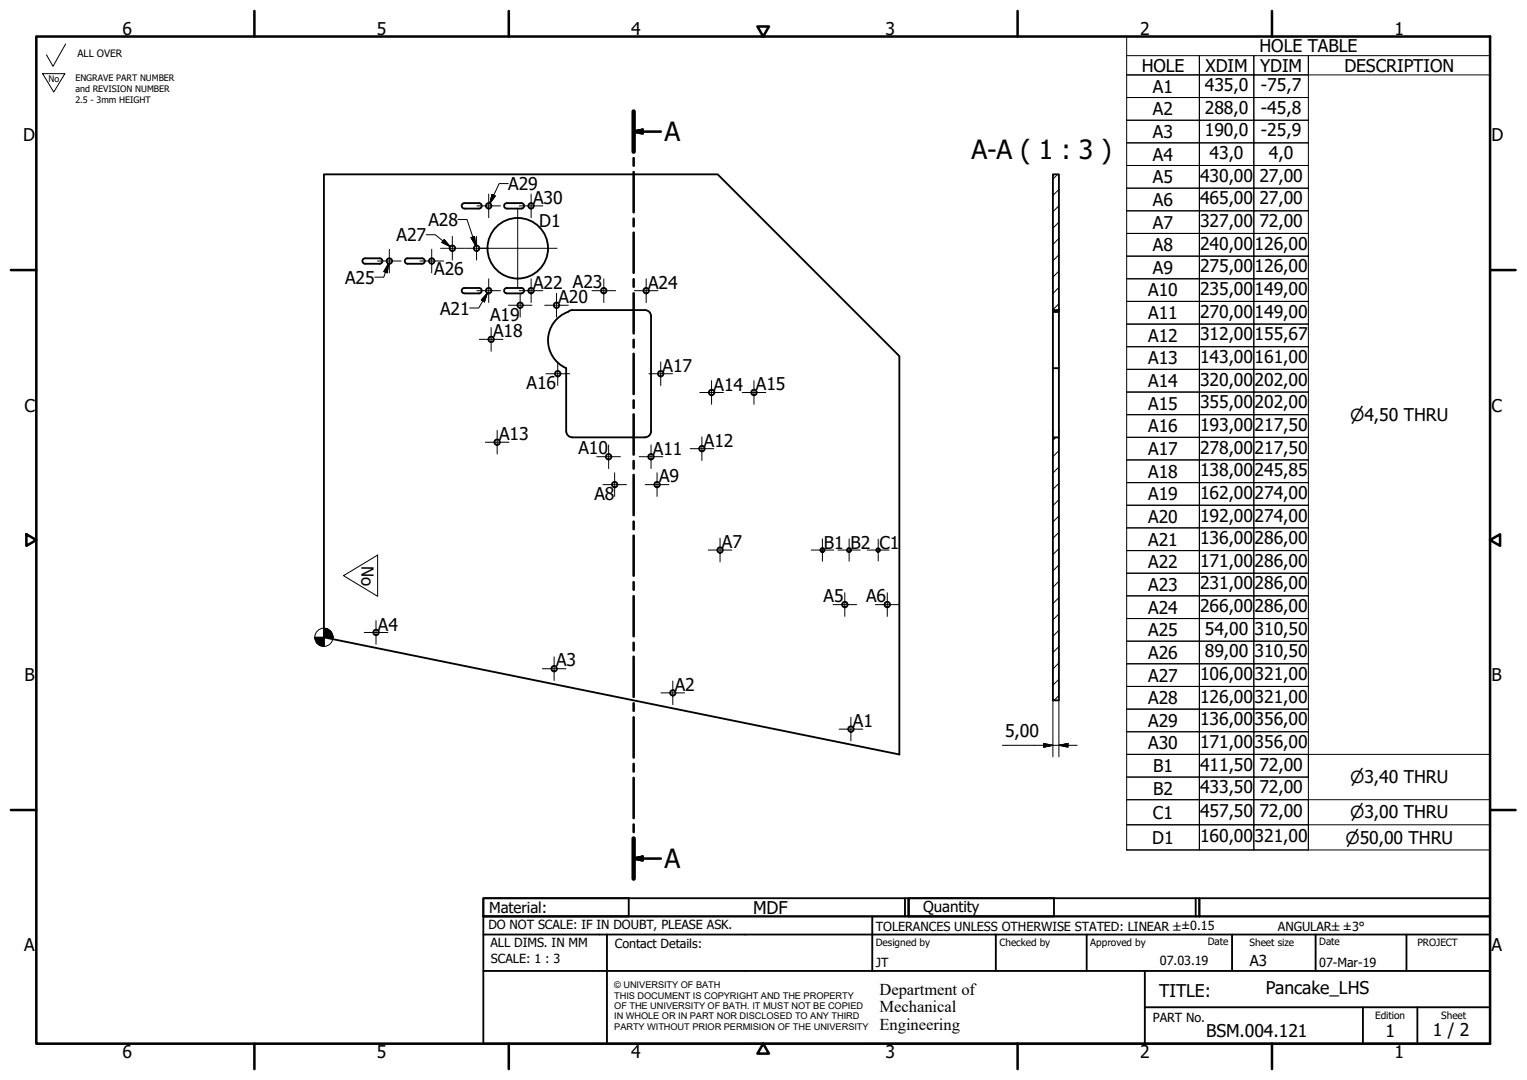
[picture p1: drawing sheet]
<svg xmlns="http://www.w3.org/2000/svg" width="420mm" height="297mm" viewBox="0 0 420 297" stroke-linecap="round" stroke-linejoin="round" font-family="sans-serif">
<!-- layer: Hatch (ISO) -->
<g fill="none" stroke="#000" stroke-width=".28">
<path d="M291 47.9l-1.3 1.4M291.4 56.6l-1.7 1.7M291.4 52.1l-1.7 1.7M291.4 79l-1.7 1.7M291.4 74.6l-1.7 1.6M291.4 70.1l-1.7 1.6M291.4 65.6l-1.7 1.6M291.4 61.1l-1.7 1.6M291.4 83.5l-1.7 1.7M290.5 120.3l-.8 .8M291.4 137.4l-1.7 1.7M291.4 132.9l-1.7 1.7"/>
<path d="M291.4 128.4l-1.7 1.7M291.4 123.9l-1.7 1.7M291.4 159.9l-1.7 1.6M291.4 155.4l-1.7 1.6M291.4 150.9l-1.7 1.7M291.4 146.4l-1.7 1.7M291.4 141.9l-1.7 1.7M291.4 177.8l-1.7 1.7M291.4 173.3l-1.7 1.7M291.4 168.9l-1.7 1.6M291.4 164.4l-1.7 1.6M291.4 191.3l-1.4 1.3"/>
<path d="M291.4 186.8l-1.7 1.7M291.4 182.3l-1.7 1.7"/>
</g>
<!-- layer: Visible (ISO) -->
<g fill="none" stroke="#000" stroke-width=".51">
<path d="M89.1 47.9h108.4l50 50v109.6l-158.4-32.2zM127.3 56.1l.5-.2h4a.75 .75 0 0 1 .7 .7 .75 .75 0 0 1-.7 .8h-4a.75 .75 0 0 1-.7-.5 .75 .75 0 0 1 .2-.8zM143.5 55.9a.75 .75 0 0 1 .7 .7 .75 .75 0 0 1-.7 .8M143.5 55.9h-4a.75 .75 0 0 0-.8 .7 .75 .75 0 0 0 .8 .8h4M289.7 47.9h1.7v37.4h-1.7zM100.5 71h4a.75 .75 0 0 1 .7 .8 .75 .75 0 0 1-.7 .7h-4M100.5 71a.75 .75 0 0 0-.8 .8 .75 .75 0 0 0 .8 .7M111.6 71.3l.5-.3h4a.75 .75 0 0 1 .8 .8 .75 .75 0 0 1-.8 .7h-4a.75 .75 0 0 1-.7-.4 .75 .75 0 0 1 .2-.8zM127.8 79.2a.75 .75 0 0 0-.8 .7 .75 .75 0 0 0 .8 .8h4a.75 .75 0 0 0 .7-.8 .75 .75 0 0 0-.7-.7M127.8 79.2h4M139.5 79.2a.75 .75 0 0 0-.8 .7 .75 .75 0 0 0 .8 .8h4M139.5 79.2h4"/>
<path d="M143.5 79.2a.75 .75 0 0 1 .7 .7 .75 .75 0 0 1-.7 .8M289.7 85.8h1.7v15.5h-1.7zM289.7 85.3v.5M291.4 85.3v.5M289.7 101.3v19M291.4 101.3v19M157.5 120.3h20M157.5 120.3a1.7 1.7 0 0 1-1.7-1.7v-17.4a8.5 8.5 0 0 1-4.9-8.5 8.5 8.5 0 0 1 6.6-7.4h20a1.66 1.66 0 0 1 1.6 1.6v31.7a1.66 1.66 0 0 1-1.6 1.7M289.7 120.3h1.7v72.3h-1.7z"/>
<circle cx="134.5" cy="56.6" r=".75"/>
<circle cx="146.1" cy="56.6" r=".75"/>
<circle cx="107.1" cy="71.8" r=".75"/>
<circle cx="118.8" cy="71.8" r=".75"/>
<circle cx="124.5" cy="68.3" r=".75"/>
<circle cx="131.1" cy="68.3" r=".75"/>
<circle cx="134.5" cy="79.9" r=".75"/>
<circle cx="142.5" cy="68.3" r="8.3"/>
<circle cx="146.1" cy="79.9" r=".75"/>
<circle cx="166.1" cy="79.9" r=".75"/>
<circle cx="177.8" cy="79.9" r=".75"/>
<circle cx="135.1" cy="93.3" r=".75"/>
<circle cx="143.1" cy="83.9" r=".75"/>
<circle cx="153.1" cy="83.9" r=".75"/>
<circle cx="153.5" cy="102.8" r=".75"/>
<circle cx="181.8" cy="102.8" r=".75"/>
<circle cx="195.8" cy="107.9" r=".75"/>
<circle cx="207.5" cy="107.9" r=".75"/>
<circle cx="136.8" cy="121.6" r=".75"/>
<circle cx="167.5" cy="125.6" r=".75"/>
<circle cx="169.1" cy="133.3" r=".75"/>
<circle cx="179.1" cy="125.6" r=".75"/>
<circle cx="180.8" cy="133.3" r=".75"/>
<circle cx="193.1" cy="123.4" r=".75"/>
<circle cx="198.1" cy="151.3" r=".75"/>
<circle cx="226.3" cy="151.3" r=".56"/>
<circle cx="233.6" cy="151.3" r=".56"/>
<circle cx="241.6" cy="151.3" r=".5"/>
<circle cx="103.5" cy="173.9" r=".75"/>
<circle cx="232.5" cy="166.3" r=".75"/>
<circle cx="244.1" cy="166.3" r=".75"/>
<circle cx="152.5" cy="183.9" r=".75"/>
<circle cx="185.1" cy="190.6" r=".75"/>
<circle cx="234.1" cy="200.5" r=".75"/>
</g>
<!-- layer: Section Line (ISO) -->
<g fill="none" stroke="#000" stroke-width=".7">
<path d="M174.3 36.2l2.5-.5v1zM174.3 30.7v11M174.3 36.2h7.5M174.3 43.5v2.1M174.3 47.3v11.1M174.3 60.1v2.1M174.3 64v11M174.3 76.8v2.1M174.3 80.7v11M174.3 93.5v2.1M174.3 97.3v11.1M174.3 110.1v2.1"/>
<path d="M174.3 114v11M174.3 126.8v2.1M174.3 130.6v11.1M174.3 143.5v2M174.3 147.3v11.1M174.3 160.1v2.1M174.3 164v11M174.3 176.8v2.1M174.3 180.6v11.1M174.3 193.4v2.1M174.3 197.3v11.1M174.3 210.1v2.1"/>
<path d="M174.3 213.9v11.1M174.3 236.1l2.5-.5v1zM174.3 226.8v2.1M174.3 230.6v11.1M174.3 236.1h7.5"/>
</g>
<path d="M174.3 30.7v11M174.3 230.6v11.1" fill="none" stroke="#000" stroke-width="1.2"/>
<path d="M174.3 36.2l2.5-.5zM174.3 36.2l2.5-.5v1zM174.3 236.1l2.5-.5zM174.3 236.1l2.5-.5v1z" fill="#000" stroke="#000" stroke-width=".7"/>
<!-- layer: Border (ISO) -->
<g fill="none" stroke="#000" stroke-width=".7">
<path d="M10 10h400v277h-400zM70 3v7M140 3v7M208.4 7.3h3.2l-1.6 2.7zM280 3v7M350 3v7M3 74.3h7M410 74.3h7M7.3 146.9l2.7 1.6-2.7 1.6zM410 148.5l2.7-1.6v3.2zM3 222.8h7M410 222.8h7"/>
<path d="M70 287v7M140 287v7M210 287l1.6 2.8h-3.2zM280 287v7M350 287v7"/>
</g>
<!-- layer: Title (ISO) -->
<g fill="none" stroke="#000" stroke-width=".51">
<path d="M133 247h40v5h-40zM133 247h117v5h-117zM133 257v-5h277v5M133 257h277v30h-277zM167 257v30M240 252v15M249 247v5M250 247h40v5h-40zM250 247h80v5h-80zM274 257v10M299 257v10M329 247v5"/>
<path d="M330 247h80v5h-80zM339 257v10M362 257v10M387 257v10M133 267h277M315 277h95M315 267v20M375 277v10M390 277v10"/>
</g>
<!-- layer: Dimension (ISO) -->
<g fill="none" stroke="#000" stroke-width=".28">
<path d="M289.7 192.6v15.6M291.4 192.6v15.6M275.8 205h20.6M287.2 204.5l2.5 .5-2.5 .5zM291.4 205l2.5-.5v1z"/>
<circle cx="89.1" cy="175.3" r="2.51"/>
</g>
<g fill="#000" stroke="#000" stroke-width=".28">
<path d="M86.6 175.3l.8 1.7-.6-.8zM86.6 175.3l1.6 2.3-.8-.6zM86.6 175.3l2.5 2.5-.9-.2zM89.1 175.3h2.5zM89.1 172.8l2.5 2.5h-2.5zM89.1 172.8v5zM86.6 175.3h2.5v2.5zM86.6 175.3h2.5zM90.9 173.5l.5 .8 .2 1zM90.1 173l.8 .5 .7 1.8zM89.1 172.8l1 .2 1.5 2.3zM287.2 205.5l2.5-.5z"/>
<path d="M287.2 204.5l2.5 .5-2.5 .5zM291.4 205l2.5-.5zM291.4 205l2.5-.5v1z"/>
</g>
<!-- layer: Symbol (ISO) -->
<g fill="none" stroke="#000" stroke-width=".28">
<path d="M310 15.3h20v5.3h-20h20v6.2h-20h20v6.3h-20h20v6.2h-20h20v6.2h-20h20v6.3h-20h20v6.2h-20h20v6.2h-20h20v6.2h-20h20v6.3h-20h20v6.2h-20h20v6.2h-20h20v6.3h-20h20v6.2h-20h20v6.2h-20h20v6.3h-20h20v6.2h-20h20v6.2h-20h20v6.2h-20h20v6.3h-20h20v6.2h-20h20v6.2h-20h20v6.3h-20h20v6.2h-20h20v6.2h-20h20v6.2h-20h20v6.3h-20h20v6.2h-20h20v6.2h-20h20v6.3h-20h20v6.2h-20h20v6.2h-20h20v6.2h-20h20v7h-20h20v6.9h-20M310 10h100v223.8h-100zM330 15.3h15v5.3h-15zM345 15.3h15v5.3h-15zM410 15.3h-50v5.3h50M330 20.6h15v6.2h-15zM330 26.8h15v6.3h-15zM330 33.1h15v6.2h-15zM330 39.3h15v6.2h-15zM345 20.6h15v6.2h-15zM345 26.8h15v6.3h-15zM345 33.1h15v6.2h-15z"/>
<path d="M345 39.3h15v6.2h-15zM135.4 53.5l.9 .4-1.5 2.1zM139.8 50.5h-2.4l-2.6 5.5M330 45.5h15v6.3h-15zM330 51.8h15v6.2h-15zM330 58h15v6.2h-15zM345 45.5h15v6.3h-15zM345 51.8h15v6.2h-15zM345 58h15v6.2h-15zM106.9 72.5l-.4 2.5-.9-.3zM106.9 72.5l-1.3 3.7h-2.5M117.2 64.6h2.6l4.1 3.2"/>
<path d="M122.2 65.9l1.7 1.9-2.3-1.1zM126 60.4h2.5l2.4 7.2M129.6 65.3l1-.2 .3 2.5zM330 64.2h15v6.2h-15zM330 70.4h15v6.3h-15zM330 76.7h15v6.2h-15zM345 64.2h15v6.2h-15zM345 70.4h15v6.3h-15zM345 76.7h15v6.2h-15zM134.1 80.6l-.8 2.4-.9-.5zM134.1 80.6l-2.4 4.1h-2.5M330 82.9h15v6.2h-15z"/>
<path d="M330 89.1h15v6.3h-15zM330 95.4h15v6.2h-15zM345 82.9h15v6.2h-15zM345 89.1h15v6.3h-15zM345 95.4h15v6.2h-15zM330 101.6h15v6.2h-15zM330 107.8h15v6.3h-15zM330 114.1h15v6.2h-15zM345 101.6h15v6.2h-15zM345 107.8h15v6.3h-15zM345 114.1h15v6.2h-15zM330 120.3h15v6.2h-15z"/>
<path d="M330 126.5h15v6.2h-15zM330 132.7h15v6.3h-15zM330 139h15v6.2h-15zM345 120.3h15v6.2h-15zM345 126.5h15v6.2h-15zM345 132.7h15v6.3h-15zM345 139h15v6.2h-15zM330 145.2h15v6.2h-15zM330 151.4h15v6.3h-15zM330 157.7h15v6.2h-15zM345 145.2h15v6.2h-15zM345 151.4h15v6.3h-15z"/>
<path d="M345 157.7h15v6.2h-15zM330 163.9h15v6.2h-15zM330 170.1h15v6.2h-15zM330 176.3h15v6.3h-15zM345 163.9h15v6.2h-15zM345 170.1h15v6.2h-15zM345 176.3h15v6.3h-15zM330 182.6h15v6.2h-15zM330 188.8h15v6.2h-15zM330 195h15v6.3h-15zM345 182.6h15v6.2h-15zM345 188.8h15v6.2h-15z"/>
<path d="M345 195h15v6.3h-15zM330 201.3h15v6.2h-15zM330 207.5h15v6.2h-15zM330 213.7h15v6.2h-15zM330 219.9h15v7h-15zM345 201.3h15v6.2h-15zM345 207.5h15v6.2h-15zM345 213.7h15v6.2h-15zM345 219.9h15v7h-15zM360 213.7v-6.2h50v6.2M330 226.9h15v6.9h-15zM345 226.9h15v6.9h-15z"/>
<path d="M360 226.9v-7h50v7M360 233.8v-6.9h50v6.9"/>
</g>
<path d="M135.4 53.5l-.6 2.5zM135.4 53.5l.9 .4-1.5 2.1zM106.9 72.5l-.4 2.5zM106.9 72.5l-.4 2.5-.9-.3zM121.6 66.7l2.3 1.1zM122.2 65.9l1.7 1.9-2.3-1.1zM129.6 65.3l1.3 2.3zM129.6 65.3l1-.2 .3 2.5zM134.1 80.6l-.8 2.4zM134.1 80.6l-.8 2.4-.9-.5z" fill="#000" stroke="#000" stroke-width=".28"/>
<!-- layer: Center Mark (ISO) -->
<g fill="none" stroke="#000" stroke-width=".28">
<path d="M131.2 56.6h6.5M134.5 53.4v6.5M142.5 57.5v21.6M142.9 56.6h6.5M146.1 53.4v6.5M103.9 71.8h6.5M107.1 68.5v6.5M115.5 71.8h6.5M118.8 68.5v6.5M121.2 68.3h6.5M124.5 65v6.5M127.9 68.3h6.5"/>
<path d="M131.1 65v6.5M131.2 80h6.5M131.6 68.3h21.7M134.5 76.7v6.5M142.9 80h6.5M146.1 76.7v6.5M162.9 80h6.5M166.1 76.7v6.5M174.5 80h6.5M177.8 76.7v6.5M131.9 93.3h6.5M135.1 90.1v6.5"/>
<path d="M139.9 84h6.5M143.1 80.7v6.5M149.9 84h6.5M153.1 80.7v6.5M153.5 99.5v6.5M181.8 99.5v6.5M136.8 118.4v6.5M150.2 102.8h6.5M178.5 102.8h6.5M192.6 108h6.5M195.8 104.7v6.5M204.2 108h6.5"/>
<path d="M207.5 104.7v6.5M133.5 121.6h6.5M164.2 125.6h6.5M165.9 133.3h6.5M167.5 122.4v6.5M169.1 130v6.5M175.9 125.6h6.5M177.5 133.3h6.5M179.1 122.4v6.5M180.8 130v6.5M189.9 123.4h6.5M193.1 120.1v6.5"/>
<path d="M194.9 151.3h6.5M198.1 148v6.5M223.2 151.3h6.2M226.3 148.2v6.2M230.6 151.3h6.1M233.6 148.2v6.2M238.6 151.3h6M241.6 148.3v6M100.2 174h6.5M103.5 170.7v6.5M229.2 166.3h6.5M232.5 163v6.5"/>
<path d="M240.9 166.3h6.5M244.1 163v6.5M149.2 183.9h6.5M152.5 180.7v6.5M181.9 190.6h6.5M185.1 187.3v6.5M234.1 197.3v6.5M230.9 200.5h6.5"/>
</g>
<!-- layer: Sketch Geometry (ISO) -->
<path d="M18.1 12.1l-3.5 6.1-1.8-3.1M11.7 20.3h6.1l-3 5zM94.5 158.3l9.4-5.6v11.3z" fill="none" stroke="#000" stroke-width=".28"/>
<path d="M85.1 158.3v.1" fill="none" stroke="#fff" stroke-width=".28"/>
<g font-size="7.3">
<text x="182.9" y="38.8">A</text>
<text x="267.3" y="43.8">A-A ( 1 : 3 )</text>
<text x="182.9" y="238.8">A</text>
</g>
<g font-size="4.8">
<text x="33.7" y="9.6">6</text>
<text x="103.7" y="9.6">5</text>
<text x="173.7" y="9.6">4</text>
<text x="243.7" y="9.6">3</text>
<text x="313.7" y="9.6">2</text>
<text x="383.7" y="9.6">1</text>
<text x="346.6" y="14.4">HOLE TABLE</text>
<text x="314.1" y="19.7">HOLE</text>
<text x="331.7" y="19.7">XDIM</text>
<text x="346.7" y="19.7">YDIM</text>
<text x="369.9" y="19.7">DESCRIPTION</text>
<text x="317.2" y="25.5">A1</text>
<text x="331.5" y="25.1">435,0</text>
<text x="347" y="25">-75,7</text>
<text x="317.2" y="31.7">A2</text>
<text x="331.5" y="31.3">288,0</text>
<text x="347" y="31.3">-45,8</text>
<text x="6.3" y="38.9">D</text>
<text x="317.2" y="37.9">A3</text>
<text x="331.5" y="37.5">190,0</text>
<text x="347" y="37.5">-25,9</text>
<text x="410.4" y="38.9">D</text>
<text x="317.2" y="44.2">A4</text>
<text x="332.8" y="43.8">43,0</text>
<text x="349.1" y="43.8">4,0</text>
<text x="139.8" y="52.2">A29</text>
<text x="317.2" y="50.3">A5</text>
<text x="330.2" y="50">430,00</text>
<text x="346.5" y="50">27,00</text>
<text x="146.7" y="56">A30</text>
<text x="317.2" y="56.6">A6</text>
<text x="330.2" y="56.2">465,00</text>
<text x="346.5" y="56.2">27,00</text>
<text x="117.9" y="62.1">A28</text>
<text x="148.4" y="62.4">D1</text>
<text x="317.2" y="62.9">A7</text>
<text x="330.2" y="62.4">327,00</text>
<text x="346.5" y="62.4">72,00</text>
<text x="109.1" y="66.4">A27</text>
<text x="317.2" y="69.1">A8</text>
<text x="330.2" y="68.7">240,00</text>
<text x="345.2" y="68.7">126,00</text>
<text x="95" y="78">A25</text>
<text x="119.5" y="75.6">A26</text>
<text x="317.2" y="75.3">A9</text>
<text x="330.2" y="74.9">275,00</text>
<text x="345.2" y="74.9">126,00</text>
<text x="146.7" y="79.4">A22 A23</text>
<text x="153.6" y="83.3">A20</text>
<text x="178.3" y="79.4">A24</text>
<text x="315.9" y="81.5">A10</text>
<text x="330.2" y="81.1">235,00</text>
<text x="345.2" y="81.1">149,00</text>
<text x="121.1" y="86.5">A21</text>
<text x="134.8" y="88.3">A19</text>
<text x="315.9" y="87.8">A11</text>
<text x="330.2" y="87.4">270,00</text>
<text x="345.2" y="87.4">149,00</text>
<text x="135.7" y="92.7">A18</text>
<text x="315.9" y="94">A12</text>
<text x="330.2" y="93.6">312,00</text>
<text x="345.2" y="93.6">155,67</text>
<text x="315.9" y="100.2">A13</text>
<text x="330.2" y="99.8">143,00</text>
<text x="345.2" y="99.8">161,00</text>
<text x="144.9" y="107">A16</text>
<text x="182.3" y="102.3">A17</text>
<text x="196.3" y="107.4">A14</text>
<text x="208" y="107.3">A15</text>
<text x="315.9" y="106.5">A14</text>
<text x="330.2" y="106.1">320,00</text>
<text x="345.2" y="106.1">202,00</text>
<text x="6.7" y="113.2">C</text>
<text x="315.9" y="112.7">A15</text>
<text x="330.2" y="112.3">355,00</text>
<text x="345.2" y="112.3">202,00</text>
<text x="410.4" y="113.2">C</text>
<text x="315.9" y="118.9">A16</text>
<text x="330.2" y="118.5">193,00</text>
<text x="345.2" y="118.5">217,50</text>
<text x="137.3" y="121">A13</text>
<text x="159.1" y="124.8">A10</text>
<text x="179.7" y="125.1">A11</text>
<text x="193.7" y="122.9">A12</text>
<text x="315.9" y="125.1">A17</text>
<text x="330.2" y="124.7">278,00</text>
<text x="345.2" y="124.7">217,50</text>
<text x="315.9" y="131.4">A18</text>
<text x="330.2" y="131">138,00</text>
<text x="345.2" y="131">245,85</text>
<text x="163.6" y="137.6">A8</text>
<text x="181.3" y="132.7">A9</text>
<text x="315.9" y="137.6">A19</text>
<text x="330.2" y="137.2">162,00</text>
<text x="345.2" y="137.2">274,00</text>
<text x="315.9" y="143.8">A20</text>
<text x="330.2" y="143.4">192,00</text>
<text x="345.2" y="143.4">274,00</text>
<text x="330.2" y="149.7">136,00</text>
<text x="345.2" y="149.7">286,00</text>
<text x="198.6" y="150.8">A7</text>
<text x="226.7" y="150.9">B1</text>
<text x="234" y="150.9">B2</text>
<text x="242" y="150.9">C1</text>
<text x="315.9" y="150.1">A21</text>
<text x="330.2" y="155.9">171,00</text>
<text x="345.2" y="155.9">286,00</text>
<text x="315.9" y="156.3">A22</text>
<text x="226.6" y="165.6">A5</text>
<text x="238.3" y="165.5">A6</text>
<text x="315.9" y="162.5">A23</text>
<text x="330.2" y="162.1">231,00</text>
<text x="345.2" y="162.1">286,00</text>
<text x="104" y="173.4">A4</text>
<text x="315.9" y="168.8">A24</text>
<text x="330.2" y="168.3">266,00</text>
<text x="345.2" y="168.4">286,00</text>
<text x="315.9" y="175">A25</text>
<text x="331.5" y="174.6">54,00</text>
<text x="345.2" y="174.6">310,50</text>
<text x="153" y="183.3">A3</text>
<text x="315.9" y="181.2">A26</text>
<text x="331.5" y="180.8">89,00</text>
<text x="345.2" y="180.8">310,50</text>
<text x="6.8" y="187.4">B</text>
<text x="185.7" y="190">A2</text>
<text x="315.9" y="187.5">A27</text>
<text x="330.2" y="187">106,00</text>
<text x="345.2" y="187">321,00</text>
<text x="410.4" y="187.4">B</text>
<text x="315.9" y="193.7">A28</text>
<text x="330.2" y="193.3">126,00</text>
<text x="345.2" y="193.3">321,00</text>
<text x="234.7" y="200">A1</text>
<text x="276.6" y="202.6">5,00</text>
<text x="315.9" y="199.9">A29</text>
<text x="330.2" y="199.5">136,00</text>
<text x="345.2" y="199.5">356,00</text>
<text x="315.9" y="206.1">A30</text>
<text x="330.2" y="205.7">171,00</text>
<text x="345.2" y="205.7">356,00</text>
<text x="317.3" y="212.4">B1</text>
<text x="330.2" y="211.9">411,50</text>
<text x="346.5" y="211.9">72,00</text>
<text x="317.3" y="218.6">B2</text>
<text x="330.2" y="218.2">433,50</text>
<text x="346.5" y="218.2">72,00</text>
<text x="317.2" y="225.2">C1</text>
<text x="330.2" y="224.8">457,50</text>
<text x="346.5" y="224.8">72,00</text>
<text x="317.1" y="232.1">D1</text>
<text x="330.2" y="231.7">160,00</text>
<text x="345.2" y="231.7">321,00</text>
<text x="207.2" y="251.5">MDF</text>
<text x="6.7" y="261.7">A</text>
<text x="410.4" y="261.7">A</text>
<text x="319" y="274.2">TITLE:</text>
<text x="348.3" y="273.5">Pancake_LHS</text>
<text x="331.9" y="285.3">BSM.004.121</text>
<text x="381.2" y="285.3">1</text>
<text x="394.2" y="285">1 / 2</text>
<text x="33.7" y="291">6</text>
<text x="103.7" y="290.9">5</text>
<text x="173.7" y="290.9">4</text>
<text x="243.7" y="291">3</text>
<text x="313.7" y="291">2</text>
<text x="383.7" y="290.9">1</text>
</g>
<g font-size="4.6">
<text x="371.5" y="115.7">⌀4,50 THRU</text>
<text x="99.4" y="155.6" transform="rotate(90 99.4 155.6)">No</text>
<text x="371.5" y="215.4">⌀3,40 THRU</text>
<text x="371.5" y="225.1">⌀3,00 THRU</text>
<text x="370.2" y="232">⌀50,00 THRU</text>
<text x="242" y="273.7">Department of</text>
<text x="242" y="278.4">Mechanical</text>
<text x="242" y="283.2">Engineering</text>
</g>
<g font-size="4.1">
<text x="134.6" y="251.1">Material:</text>
<text x="254" y="250.8">Quantity</text>
<text x="343.9" y="265.6">A3</text>
</g>
<g font-size="3.5">
<text x="134.4" y="255.6">DO NOT SCALE: IF IN DOUBT, PLEASE ASK.</text>
<text x="241" y="256">TOLERANCES UNLESS OTHERWISE STATED: LINEAR ±±0.15</text>
<text x="351.6" y="256">ANGULAR±±3°</text>
<text x="134.9" y="260.6">ALL DIMS. IN MM</text>
<text x="169.2" y="260.6">Contact Details:</text>
<text x="135.1" y="264.8">SCALE: 1 : 3</text>
<text x="241" y="266">JT</text>
<text x="319.2" y="265.5">07.03.19</text>
<text x="363" y="266">07-Mar-19</text>
<text x="317.2" y="281.2">PART No.</text>
</g>
<g font-size="2.8">
<text x="21.3" y="15.8">ALL OVER</text>
<text x="241" y="260.1">Designed by</text>
<text x="275" y="260.1">Checked by</text>
<text x="300" y="260.1">Approved by</text>
<text x="332.3" y="260">Date</text>
<text x="343.8" y="260.1">Sheet size</text>
<text x="363" y="260">Date</text>
<text x="390" y="260.1">PROJECT</text>
<text x="378.4" y="280.1">Edition</text>
<text x="396.6" y="280.1">Sheet</text>
</g>
<g font-size="2.5">
<text x="13.4" y="22.4">No</text>
<text x="20.7" y="22.4">ENGRAVE PART NUMBER</text>
<text x="20.7" y="25.3">and REVISION NUMBER</text>
<text x="20.7" y="28.2">2.5 - 3mm HEIGHT</text>
<text x="169" y="271.9">© UNIVERSITY OF BATH</text>
<text x="169" y="274.7">THIS DOCUMENT IS COPYRIGHT AND THE PROPERTY</text>
<text x="169" y="277.5">OF THE UNIVERSITY OF BATH. IT MUST NOT BE COPIED</text>
<text x="169" y="280.4">IN WHOLE OR IN PART NOR DISCLOSED TO ANY THIRD</text>
<text x="169" y="283.2">PARTY WITHOUT PRIOR PERMISION OF THE UNIVERSITY</text>
</g>
</svg>
